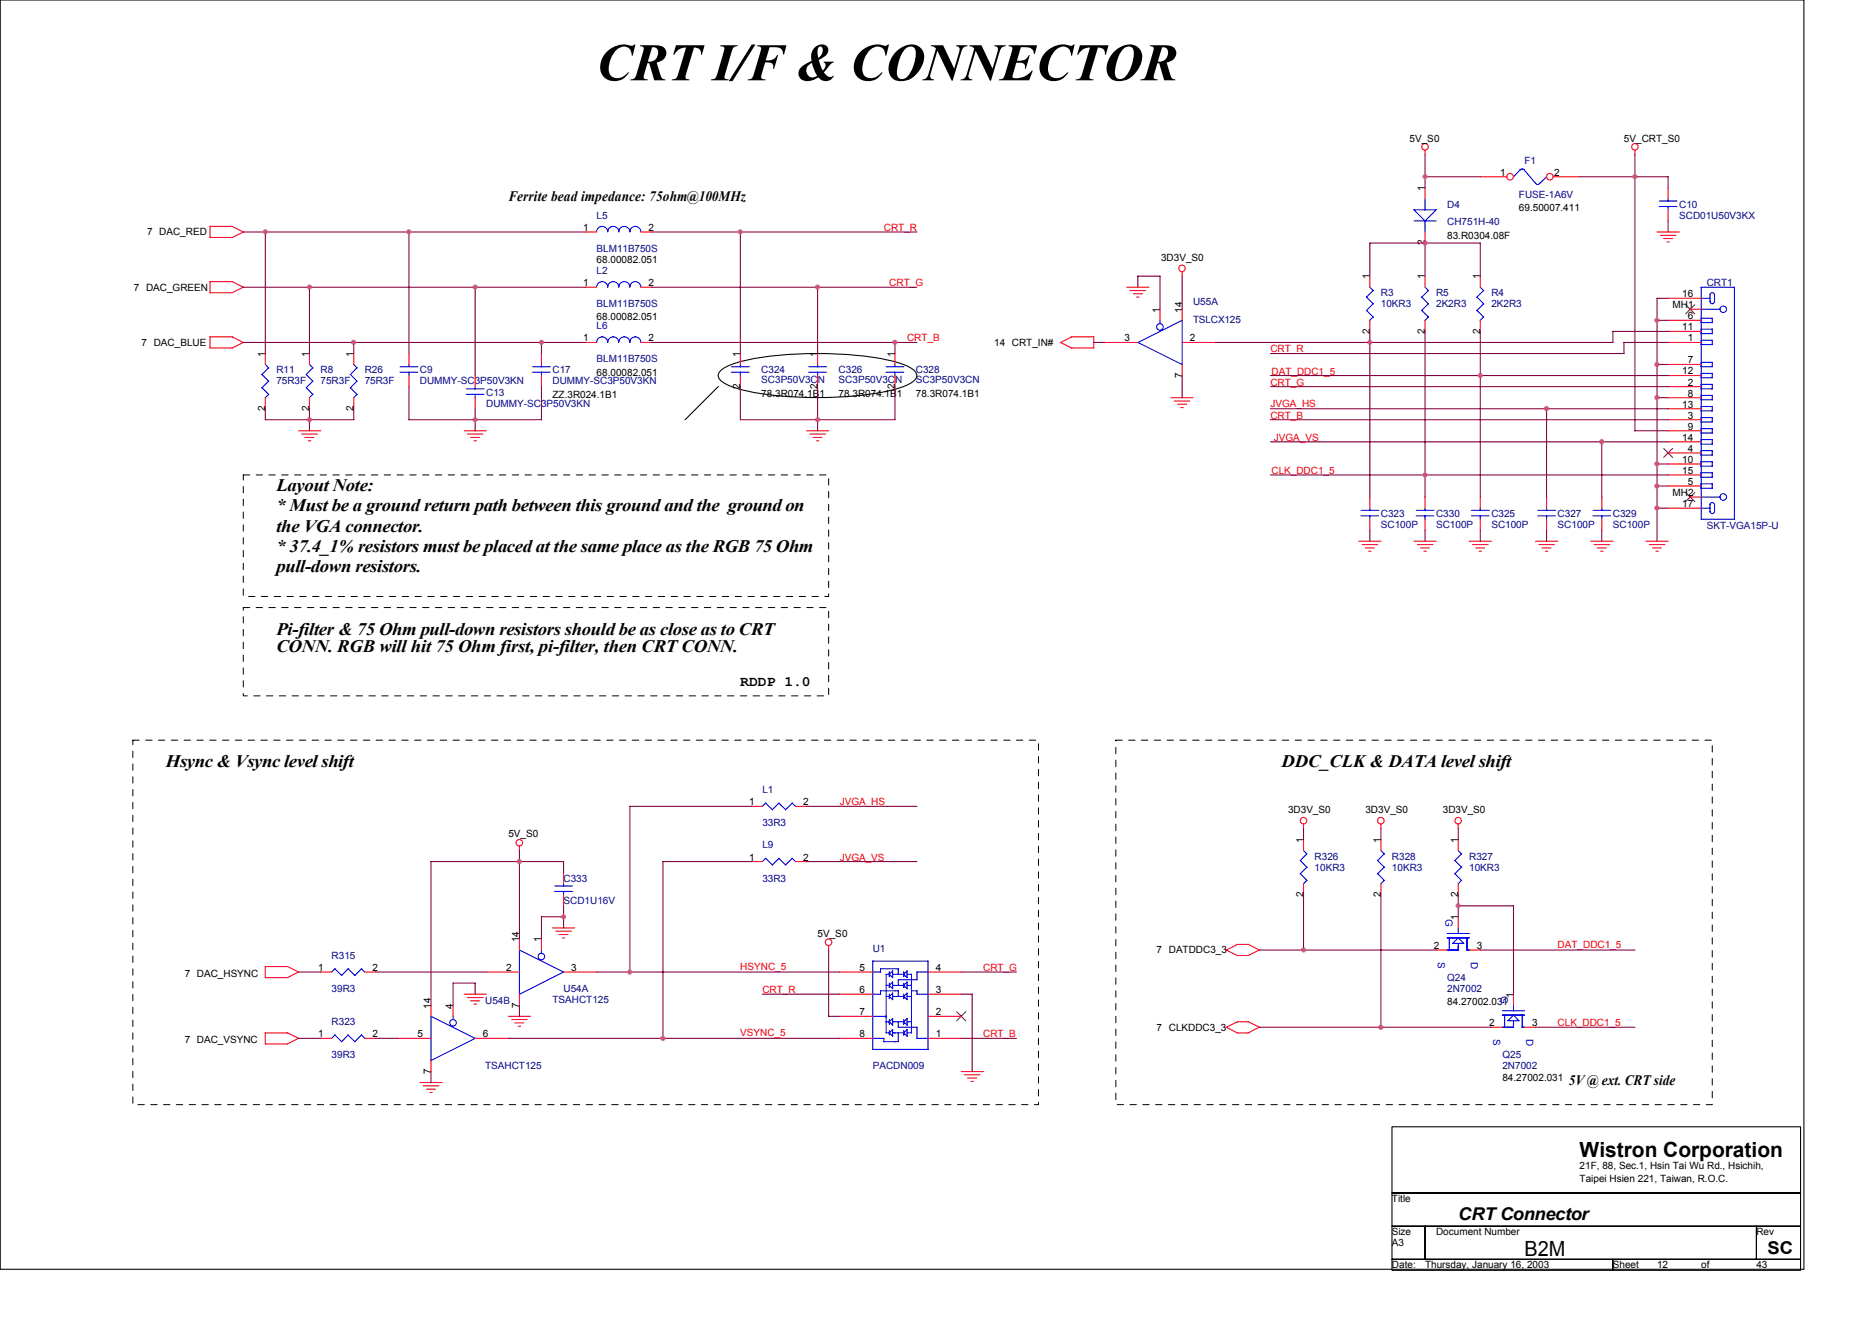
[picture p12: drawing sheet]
<svg xmlns="http://www.w3.org/2000/svg" width="297mm" height="210mm" viewBox="0 0 297 210" stroke-linecap="round" stroke-linejoin="round" font-family="sans-serif">
<path d="M0 0h286.2v201.4h-286.2zM114.4 58.7a14.1 14.1 0 0 1 6.3-2 61.6 61.6 0 0 1 20.8 .6 9 9 0 0 1 3.5 1.4 1.01 1.01 0 0 1 0 1.7 14.3 14.3 0 0 1-6.3 2.1 61.1 61.1 0 0 1-20.8-.6 9 9 0 0 1-3.5-1.5 1.01 1.01 0 0 1 0-1.7zM114 61.3l-5.3 5.3M220.9 178.8h64.8v10.5h-64.8zM220.9 189.3h64.8v5.2h-64.8zM220.9 194.5h5.2v5.3h-5.2zM220.9 199.8h35v1.7h-35zM226.1 194.5h52.6v5.3h-52.6zM255.9 199.8h29.8v1.7h-29.8zM278.7 194.5h7v5.3h-7z" fill="none" stroke="#000" stroke-width=".17"/>
<path d="M38.6 75.4h92.9v19.2h-92.9v-19.2M38.6 96.4h92.9v14h-92.9v-14M21.1 117.4h143.7v57.9h-143.7v-57.9M177.1 117.4h94.6v57.9h-94.6v-57.9" fill="none" stroke="#000" stroke-width=".16" stroke-dasharray="1 1 1 1 1 1 1 1"/>
<g fill="none" stroke="#f00" stroke-width=".17">
<path d="M38.6 36.8l-1.8 .9M38.6 36.8l-1.7-.9h-3.6v1.8h3.5M92.9 36.8h1.8M101.7 36.8h1.8M226.1 23.8v.8M226.1 29.8v1.7M226.1 36.8v1.8M234.9 28h4.2M246.5 28h4.2M259.4 23.8v.8M262.9 36.8h3.6M263.5 37.3h2.4"/>
<path d="M264 37.8h1.4M264.5 38.4h.4M264.7 29.8v1.7M264.7 33.3v1.8M36.8 44.7l1.8 .9M36.8 44.7h-3.5v1.8l3.6-.1 1.7-.8M38.6 54.3l-1.8 .9M38.6 54.4l-1.7-1h-3.6v1.8h3.5M42.1 56.1v1.7M49.1 56.1v1.7M56.1 56.1v1.7M64.9 56.1v1.7"/>
<path d="M64.9 59.6v1.8M75.4 59.6v1.7M85.9 56.1v1.7M85.9 59.6v1.8M92.9 45.6h1.8M92.9 54.3h1.8M101.7 45.6h1.8M101.7 54.3h1.8M117.5 56.1v1.7M117.5 59.6v1.8M129.7 56.1v1.7M129.7 59.6v1.8"/>
<path d="M142 56.1v1.7M142 59.6v1.8M170 53.4h3.5l.1 1.8h-3.6l-1.7-.9 1.7-.9M175.3 54.3h5.2M178.8 45.6h3.5M179.3 46.1h2.5M179.8 46.6h1.5M180.4 47.1h.3M184.1 49v1.8M187.6 43.1v.7M187.6 49v1.8M187.6 57.8v1.8"/>
<path d="M187.6 54.3h5.2M217.4 43.8v1.8M217.4 50.8v1.8M226.1 43.8v1.8M226.1 50.8v1.8M234.9 43.8v1.8M234.9 50.8v1.8M264.7 54.3h5.2M264.7 47.3h5.2M264.7 50.8h5.2M264.7 52.6h5.2M264.7 57.8h5.2"/>
<path d="M264.7 59.6h5.2M268.2 49.1h1.7M42.1 63.1v1.8M47.4 68.3h3.5M47.9 68.9h2.5M48.4 69.4h1.4M48.9 69.9h.4M49.1 63.1v1.8M56.1 63.1v1.8M73.7 68.3h3.5M74.2 68.9h2.4M74.7 69.4h1.4"/>
<path d="M75.2 69.9h.4M75.4 63.1v1.8M128 68.3h3.5M128.5 68.9h2.5M129 69.4h1.4M129.6 69.9h.3M185.8 63.1h3.5M186.3 63.6h2.5M186.9 64.1h1.4M187.4 64.7h.3M217.4 78.8v1.8M226.1 78.8v1.8"/>
<path d="M234.9 78.8v1.8M245.4 78.8v1.8M254.2 78.8v1.8M264.7 68.3h5.2M264.7 63.1h5.2M264.7 61.3h5.2M264.7 64.9h5.2M264.7 66.6h5.2M264.7 70.1h5.2M264.7 71.9h5.2M264.7 73.6h5.2M264.7 75.4h5.2"/>
<path d="M264.7 77.1h5.2M268.2 78.9h1.7M215.6 85.9h3.5M216.1 86.4h2.5M216.6 86.9h1.5M217.2 87.5h.3M217.4 82.4v1.7M224.4 85.9h3.5M224.9 86.4h2.5M225.4 86.9h1.4M226 87.5h.3M226.1 82.4v1.7"/>
<path d="M233.1 85.9h3.6M233.7 86.4h2.4M234.2 86.9h1.4M234.7 87.5h.4M234.9 82.4v1.7M243.6 85.9h3.6M244.2 86.4h2.5M244.7 86.9h1.4M245.2 87.5h.4M245.4 82.4v1.7M252.4 85.9h3.5M252.9 86.4h2.5"/>
<path d="M253.4 86.9h1.5M254 87.5h.4M254.2 82.4v1.7M261.2 85.9h3.5M261.7 86.4h2.5M262.2 86.9h1.4M262.8 87.5h.3M264.7 80.6h5.2M82.4 134.2v.8M89.4 138.4v1.8M119.2 136.7h1.8M119.2 127.9h1.8"/>
<path d="M126.2 136.7h1.8M126.2 127.9h1.8M206.8 130.7v.8M206.8 133.2v1.8M219.1 130.7v.8M219.1 133.2v1.8M231.4 130.7v.8M231.4 133.2v1.8M45.6 153.3l1.8 .9M45.6 153.4h-3.5v1.7M47.4 154.2l-1.8 .9h-3.5M50.8 154.2h1.8"/>
<path d="M57.9 154.2h1.7M68.4 159.5v1.7M71.9 159.5v1.7M73.7 157.7h3.5M74.2 158.3h2.4M74.7 158.8h1.4M75.2 159.3h.4M77.1 154.2h5.3M82.4 148.9v1.8M82.4 157.7v1.8M85.9 148.9v1.8M87.7 147.2h3.5"/>
<path d="M88.2 147.7h2.5M88.7 148.3h1.4M89.3 148.8h.3M89.4 154.2h5.3M89.4 142v1.7M131.5 150v.7M133.2 157.7h5.3M133.2 154.2h5.3M147.3 157.7h5.2M147.3 154.2h5.2M196.3 151.6h1.8M199.8 150.7l-1.7-.9h-1.8l-1.7 .9 1.8 .9"/>
<path d="M199.9 150.7l-1.8 .9M206.8 140.2v1.8M219.1 140.2v1.8M227.9 150.7h1.7M231.4 140.2v1.8M231.4 145.4v1.8M233.1 150.7h1.8M240.2 157.7v1.8M45.6 163.9l1.8 .8M45.6 163.9h-3.5v1.8M47.4 164.7l-1.8 .9h-3.5M50.8 164.7h1.8"/>
<path d="M57.9 164.7h1.7M63.1 164.7h5.3M66.6 171.7h3.6M67.2 172.3h2.4M67.7 172.8h1.4M68.2 173.3h.4M68.4 168.3v1.7M75.4 164.7h5.3M80.7 161.2h3.5M81.2 161.8h2.5M81.7 162.3h1.4M82.2 162.8h.4"/>
<path d="M133.2 161.2h5.3M133.2 164.7h5.3M147.3 161.2h5.2M147.3 164.7h5.2M152.5 170h3.5M153 170.5h2.5M153.5 171h1.5M154.1 171.6h.4M196.3 163.9h1.8M198.1 162.1l1.7 .9M198.1 162.1h-1.8l-1.7 .9 1.8 .9M199.9 163l-1.8 .9"/>
<path d="M236.6 163h1.8M241.9 163h1.8"/>
<circle cx="226.1" cy="23.3" r=".52"/>
<circle cx="239.6" cy="28" r=".52"/>
<circle cx="245.9" cy="28" r=".52"/>
<circle cx="259.4" cy="23.3" r=".52"/>
<circle cx="187.5" cy="42.6" r=".52"/>
<circle cx="82.4" cy="133.7" r=".51"/>
<circle cx="206.8" cy="130.2" r=".52"/>
<circle cx="219.1" cy="130.2" r=".52"/>
<circle cx="231.4" cy="130.2" r=".52"/>
<circle cx="131.5" cy="149.5" r=".52"/>
</g>
<g fill="none" stroke="#00f" stroke-width=".17">
<path d="M94.7 36.8a.88 .88 0 0 1 .9-.9 .88 .88 0 0 1 .8 .9 .88 .88 0 0 1 .9-.9 .88 .88 0 0 1 .9 .9 .88 .88 0 0 1 .9-.9 .88 .88 0 0 1 .8 .9 .87 .87 0 0 1 .9-.9 .87 .87 0 0 1 .9 .9M224.3 33.3h3.6l-1.8 1.8v1.7M224.4 33.3l1.7 1.8M224.4 35.1h3.5M226.1 31.5v1.8M241.2 27l-1 1M241.9 27l1.7 2.1M241.9 26.9l-.4-.1-.3 .2M243.7 29l.3 .3 .3-.2M245.4 28l-1.1 1.1M263.3 32.8h2.8M263.3 31.9h2.8"/>
<path d="M264.7 31.5v.4M264.7 32.7v.6M41.6 59.4l1 1.1M42.1 57.8l.5 .6M42.6 58.4l-1.1 1M49.1 57.8l.6 .6M49.6 58.4l-1 1 1.1 1.1M55.6 59.4l1.1 1.1M56.1 57.8l.6 .6M56.6 58.4l-1 1M63.5 59.1h2.8M63.5 58.2h2.8"/>
<path d="M64.9 57.8v.4M64.9 59v.6M84.5 59.1h2.8M84.5 58.2h2.8M85.9 57.8v.4M85.9 59v.6M94.7 54.3a.88 .88 0 0 1 .9-.9 .88 .88 0 0 1 .8 .9 .88 .88 0 0 1 .9-.9 .88 .88 0 0 1 .9 .9 .88 .88 0 0 1 .9-.9 .88 .88 0 0 1 .8 .9 .87 .87 0 0 1 .9-.9 .87 .87 0 0 1 .9 .9M94.7 45.6a.88 .88 0 0 1 .9-.9 .88 .88 0 0 1 .8 .9 .88 .88 0 0 1 .9-.9 .88 .88 0 0 1 .9 .9 .88 .88 0 0 1 .9-.9 .88 .88 0 0 1 .8 .9 .87 .87 0 0 1 .9-.9 .87 .87 0 0 1 .9 .9M116 59.1h2.9M116.1 58.2h2.8M117.5 57.8v.4M117.5 59v.6"/>
<path d="M128.3 59.1h2.8M128.3 58.2h2.8M129.7 57.8v.4M129.7 59v.6M140.6 59.1h2.8M140.6 58.2h2.8M142 57.8v.4M142 59v.6M180.5 54.4l7.1-3.6v7zM184.1 50.8v.6M216.8 47.1l1.1 1.1M216.8 49.3l1.1 1-.6 .5"/>
<path d="M217.4 45.6l.5 .5M217.9 46.1l-1.1 1.1M217.9 48.2l-1.1 1.1M225.6 47.1l1.1 1.1M225.6 49.3l1.1 1-.6 .5M226.1 45.6l.6 .5M226.6 46.1l-1 1.1M226.6 48.2l-1 1.1M234.4 47.1l1 1.1M234.4 49.3l1 1M234.9 45.6l.5 .5M235.4 46.1l-1.1 1.1"/>
<path d="M235.4 48.2l-1.1 1.1M235.4 50.3l-.5 .5M269.9 49.1h3M269.9 47.3h1.4M269.9 51.2h1.8M269.9 54.7h1.8M269.9 59.9h1.8M269.9 45.6h5.3M269.9 50.5h1.8M269.9 52.2h1.8M269.9 54h1.8M269.9 57.5h1.8"/>
<path d="M269.9 59.2h1.8M271.3 46.8a.36 .36 0 0 1 .4-.4 .36 .36 0 0 1 .4 .4v1M271.3 47.8a.35 .35 0 0 0 .4 .4 .35 .35 0 0 0 .3-.4M271.3 46.8v1.1M271.7 57.5v.7h-1.8M271.7 50.5v.7M271.7 52.2v.8l-1.8-.1M271.7 54v.7M271.7 59.2v.8M275.2 45.6v36.8h-5.3v-36.8M41.6 61.5l1 1.1M42.6 60.5l-1.1 1"/>
<path d="M42.6 62.6l-.5 .5M49.6 60.5l-1 1 1.1 1.1M49.6 62.6l-.5 .5M55.6 61.5l1.1 1.1M56.6 60.5l-1 1M56.6 62.6l-.5 .5M74 62.6h2.8M74 61.7h2.8M75.4 61.3v.4M75.4 62.5v.6M269.9 61.7h1.8M269.9 63.4h1.8"/>
<path d="M269.9 65.2h1.8M269.9 68.7h1.8M269.9 70.5h1.8M269.9 72.2h1.8M269.9 74h1.8M269.9 61h1.8M269.9 62.7h1.8M269.9 64.5h1.8M269.9 66.3h1.8M269.9 68h1.8M269.9 69.7h1.8M269.9 71.5h1.8"/>
<path d="M269.9 73.3h1.8M269.9 75h1.8M269.9 76.8h1.8M269.9 78.9h3M271.7 61v.7M271.7 62.7v.8M271.7 64.5v.7M271.7 66.3v.7h-1.8M271.7 68v.7M271.7 69.7v.8M271.7 71.5v.7M271.7 73.3v.7"/>
<path d="M271.7 75v.7h-1.8M271.7 76.8v.7h-1.8M215.9 81.9h2.9M216 81h2.8M217.4 80.6v.4M217.4 81.8v.6M224.7 81.9h2.8M224.7 81h2.8M226.1 80.6v.4M226.1 81.8v.6M233.5 81.9h2.8M233.5 81h2.8"/>
<path d="M234.9 80.6v.4M234.9 81.8v.6M244 81.9h2.8M244 81h2.8M245.4 80.6v.4M245.4 81.8v.6M252.7 81.9h2.9M252.8 81h2.8M254.2 80.6v.4M254.2 81.8v.6M269.9 80.6h1.5M271.3 81.1a.36 .36 0 0 0 .4 .4 .36 .36 0 0 0 .4-.4"/>
<path d="M271.3 81.2v-1.1a.36 .36 0 0 1 .4-.4 .36 .36 0 0 1 .4 .4v1.1M121 136.7l.5-.5 1.1 1M121 127.9l.5-.5 1.1 1.1M122.6 137.2l1-1 1.1 1M122.6 128.5l1-1.1 1.1 1.1M126.3 136.7l-.6-.5-1.1 1M126.3 128l-.6-.6-1.1 1.1M206.3 138.6l1.1 1.1M206.8 135l.6 .5M207.4 135.5l-1.1 1 1.1 1.1M207.4 137.6l-1.1 1M207.4 139.7l-.6 .5"/>
<path d="M218.6 138.6l1.1 1.1M219.1 135l.6 .5-1.1 1 1.1 1.1M219.6 137.6l-1 1M219.6 139.7l-.5 .5M230.9 136.5l1 1.1M230.9 138.6l1 1.1M231.4 135l.5 .5-1.1 1M231.9 137.6l-1.1 1M231.9 139.7l-.5 .5M53.1 153.7l1.1 1.1M53.2 153.7l-.6 .5M55.2 153.7l1.1 1.1"/>
<path d="M55.3 153.7l-1.1 1M57.4 153.7l.5 .5M57.4 153.7l-1.1 1M82.4 150.7l7 3.5M82.4 150.7v7M85.9 150.7v.6M88 141.4h2.8M88 140.6h2.8M89.4 140.2v.4M89.4 141.4v.6M89.4 154.2l-7 3.6M138.5 157.7h1.2"/>
<path d="M138.5 154.2h1.2M139.7 153.7v.5M139.7 157.2v.5M139.7 157.2h2.9M139.7 153.7h2.9M140.6 158.1h.5M140.6 156.3h.5M141.1 154.2v.8M141.1 156v.7M141.1 157.7v.8M141.1 158.1l.6 .5M141.1 156.3l.6 .6"/>
<path d="M141.1 154.6h-.5v9.3M141.6 155.1v-1.1l-.5 .6 .6 .5M141.6 155.8v1.1M141.6 157.5v1.1M141.6 158.1h1.8M141.6 157.6l-.5 .5M141.6 156.3h1.8M141.6 155.8l-.5 .6M141.6 154.6h1.8M142.5 153.7v.9M142.5 155.4v.9M142.5 157.2v.9"/>
<path d="M143.4 154.6l.5-.6v1.1M143.4 154.2v.8M143.4 156v.7M143.4 157.7v.8M143.4 158.1l.6 .5M143.4 156.3l.6 .6M143.4 154.6l.6 .5M143.9 156.3h.7M143.9 154.6h.7v9.3h-.7M143.9 158.1h.7M143.9 155.8v1.1M143.9 157.5v1.1"/>
<path d="M143.9 157.6l-.5 .5M143.9 155.8l-.5 .6M144.6 157.2h.9v.6M145.5 157.7h1.8M145.5 154.2v1.2h-3M145.5 154.2h1.8M147.3 152.5v14M147.3 152.5h-8.8v14M229.6 148.8h3.5M229.6 148.1h3.5M230 148.8v1.9M230.5 149.7h1.8"/>
<path d="M231.4 149.7v1h-1.8M231.4 147.2v.9M231.4 148.8l.9 .9M231.4 148.8l-.9 .9M232.8 148.8v1.9h.3M240.2 159.5v.9M53.1 164.2l1.1 1.1M53.2 164.2l-.6 .5M55.2 164.2l1.1 1.1M55.3 164.2l-1.1 1.1M57.4 164.2l.5 .6M57.4 164.2l-1.1 1.1"/>
<path d="M68.4 161.2l7 3.6-7 3.5M68.4 161.2v7.1M71.9 161.2v.6M138.5 161.2h2.1M138.5 164.7h1.8M138.5 166.5h8.8M140.2 164.7v.6M140.2 165.3h2.4M140.6 162.1h.5M141.1 163.9l.5 .5M141.1 161.7v.8M141.1 163.5v.7"/>
<path d="M141.6 163.9h1.8M141.6 162.6v-1l-.5 .5 .6 .6M141.6 163.3v1.1M141.6 162.1h1.8M141.7 163.3l-.6 .6h-.5M142.5 162.1v.9h3v1.7h1.8M142.5 163.9v1.4M143.4 162.1l.5-.5v1M143.4 161.7v.8M143.4 163.5v.7M143.4 163.9l.6 .5M143.4 162.1l.6 .6"/>
<path d="M143.9 162.1h.7M143.9 163.3v1.1M143.9 163.3l-.5 .6M238.4 161.1h3.5M238.4 160.4h3.5M238.7 161.1v1.9M239.2 161.9h1.8M240.2 161.9v1.1h-1.8M240.2 161.1l.8 .9M240.2 161l-.9 .9M241.6 161l-.1 2h.4"/>
<circle cx="184" cy="51.9" r=".52"/>
<circle cx="273.4" cy="49.1" r=".52"/>
<circle cx="273.4" cy="78.9" r=".52"/>
<circle cx="85.9" cy="151.8" r=".52"/>
<circle cx="71.9" cy="162.3" r=".52"/>
</g>
<path d="M267.5 48.4l1.4 1.4M268.9 48.3l-1.4 1.5M264 71.2l1.4 1.4M265.4 71.1l-1.4 1.5M267.5 78.2l1.4 1.4M268.9 78.1l-1.4 1.5M151.8 160.5l1.4 1.5M153.2 160.5l-1.4 1.4" fill="none" stroke="#804000" stroke-width=".17"/>
<g fill="none" stroke="#800040" stroke-width=".17">
<path d="M38.6 36.8h54.3M42.1 36.8v19.3M64.9 36.8v19.3M103.4 36.8h42.1M117.5 36.8v19.3M226.1 24.5v5.3M226.1 38.5v5.3M226.1 28h8.8M234.9 38.6v5.2M234.9 38.6h-17.5v5.2M250.7 28h14v1.8M259.4 24.5v43.9"/>
<path d="M264.7 35.1v1.7M38.6 45.6h54.3M38.6 54.3h54.3M49.1 45.6v10.5M56.1 54.3v1.8M75.4 45.6v14M85.9 54.3v1.8M103.4 45.6h42.1M103.4 54.3h42.1M129.7 45.6v10.5M142 54.3v1.8M173.5 54.3h1.8"/>
<path d="M180.5 43.8h3.6M180.5 43.8v1.8M184.1 43.8v5.3M187.6 43.8v5.3M187.6 59.6v3.5M201.6 59.6h63.1M217.4 52.6v26.3M226.1 52.6v26.3M234.9 52.6v26.3M257.7 54.3h7M257.7 54.3v1.8h-56.1M262.9 57.8h1.8"/>
<path d="M262.9 50.8h1.8M264.7 52.6h-8.8v1.7h-63.1M264.7 47.3h-1.8v38.6M42.1 64.9v1.7h14.1M49.1 64.9v3.4M56.1 64.8v1.8M64.9 61.3v5.3h21v-5.3M75.4 64.9v3.5M117.5 61.3v5.3h24.5v-5.3M129.7 61.3v7M201.6 66.6h63.1M201.6 75.4h63.1"/>
<path d="M201.6 70.1h63.1M201.6 61.3h63.1M201.6 64.9h63.1M245.4 64.9v14M254.2 70.1v8.8M259.4 68.3h5.3M262.9 63.1h1.8M262.9 77.1h1.8M262.9 73.6h1.8M217.4 84.1v1.8M226.1 84.1v1.8M234.9 84.1v1.8"/>
<path d="M245.4 84.1v1.8M254.2 84.1v1.8M262.9 80.6h1.8M68.4 136.7h21v1.8M68.4 136.7v22.8M82.4 135v14M99.9 127.9h19.3M99.9 127.9v26.3M119.2 136.7h-14v28.1M127.9 136.7h17.6M127.9 127.9h17.6M206.8 131.4v1.8"/>
<path d="M219.1 131.4v1.8M231.4 131.4v1.8M47.4 154.2h3.5M59.6 154.2h17.6M71.9 156h3.5v1.8M71.9 156v3.5M82.4 159.5v1.8M85.9 145.4v3.6M85.9 145.5h3.5M89.4 143.7v3.5M94.7 154.2h38.6M121 157.7h12.3"/>
<path d="M131.5 150.7v10.5h1.8M152.5 154.2h8.8M152.5 157.7h1.8v12.3M199.8 150.7h28.1M206.8 142v8.7M219.1 142v21M231.4 143.7h8.8M231.4 142v3.5M234.9 150.7h24.5M240.2 143.7v14.1M47.3 164.7h3.6M59.6 164.7h3.6"/>
<path d="M68.4 170v1.8M80.7 164.7h52.6M152.5 164.7h8.8M199.8 163h36.8M243.6 163h15.8"/>
</g>
<g fill="#f0f" stroke="#f0f" stroke-width=".17">
<circle cx="219.1" cy="163" r=".35"/>
<circle cx="231.4" cy="143.7" r=".34"/>
<circle cx="206.8" cy="150.7" r=".34"/>
<circle cx="89.4" cy="145.5" r=".34"/>
<circle cx="99.9" cy="154.2" r=".34"/>
<circle cx="105.2" cy="164.7" r=".35"/>
<circle cx="117.5" cy="36.8" r=".34"/>
<circle cx="42.1" cy="36.8" r=".34"/>
<circle cx="64.9" cy="36.8" r=".34"/>
<circle cx="85.9" cy="54.3" r=".34"/>
<circle cx="142" cy="54.3" r=".34"/>
<circle cx="56.1" cy="54.3" r=".34"/>
<circle cx="75.4" cy="45.5" r=".34"/>
<circle cx="129.7" cy="45.5" r=".34"/>
<circle cx="49.1" cy="45.5" r=".34"/>
<circle cx="129.7" cy="66.6" r=".34"/>
<circle cx="49.1" cy="66.6" r=".34"/>
<circle cx="75.4" cy="66.6" r=".34"/>
<circle cx="82.4" cy="136.7" r=".34"/>
<circle cx="226.1" cy="38.5" r=".34"/>
<circle cx="259.4" cy="28" r=".34"/>
<circle cx="226.1" cy="75.4" r=".34"/>
<circle cx="234.9" cy="59.6" r=".34"/>
<circle cx="254.2" cy="70.1" r=".35"/>
<circle cx="262.9" cy="80.6" r=".35"/>
<circle cx="262.9" cy="73.6" r=".35"/>
<circle cx="262.9" cy="77.1" r=".35"/>
<circle cx="262.9" cy="63.1" r=".35"/>
<circle cx="245.4" cy="64.8" r=".35"/>
<circle cx="226.1" cy="28" r=".34"/>
<circle cx="262.9" cy="57.8" r=".35"/>
<circle cx="262.9" cy="50.8" r=".35"/>
<circle cx="217.4" cy="54.3" r=".34"/>
</g>
<text font-size="8.4" x="94.7" y="12.7">CRT I/F &amp; CONNECTOR</text>
<g font-size="3.3">
<text x="250.7" y="183.6">Wistron Corporation</text>
<text x="241.9" y="199.3">B2M</text>
</g>
<g font-size="2.8">
<text x="43.9" y="77.9">Layout Note:</text>
<text x="43.9" y="81.1">* Must be a ground return path between this ground and the ground on</text>
<text x="43.9" y="84.3">the VGA connector.</text>
<text x="43.9" y="87.6">* 37.4_1% resistors must be placed at the same place as the RGB 75 Ohm</text>
<text x="43.9" y="90.8">pull-down resistors.</text>
<text x="43.9" y="100.7">Pi-filter &amp; 75 Ohm pull-down resistors should be as close as to CRT</text>
<text x="43.9" y="103.5">CONN. RGB will hit 75 Ohm first, pi-filter, then CRT CONN.</text>
<text x="26.3" y="121.7">Hsync &amp; Vsync level shift</text>
<text x="203.3" y="121.7">DDC_CLK &amp; DATA level shift</text>
<text x="231.4" y="193.6">CRT Connector</text>
<text x="280.5" y="198.9">SC</text>
</g>
<g font-size="2.3">
<text x="80.7" y="31.9">Ferrite bead impedance: 75ohm@100MHz</text>
<text x="117.5" y="108.8">RDDP 1.0</text>
<text x="248.9" y="172.1">5V @ ext. CRT side</text>
</g>
<g font-size="1.6">
<text x="223.7" y="22.5">5V_S0</text>
<text x="257.7" y="22.5">5V_CRT_S0</text>
<text x="238" y="27.9">1</text>
<text x="246.6" y="27.9">2</text>
<text x="226.1" y="30.3" transform="rotate(-90 226.1 30.3)">1</text>
<text x="241" y="33.5">69.50007.411</text>
<text x="23.3" y="37.3">7 DAC_RED</text>
<text x="92.6" y="36.6">1</text>
<text x="94.7" y="41.7">68.00082.051</text>
<text x="102.9" y="36.6">2</text>
<text x="184.2" y="41.4">3D3V_S0</text>
<text x="226.1" y="38.9" transform="rotate(-90 226.1 38.9)">2</text>
<text x="229.6" y="37.9">83.R0304.08F</text>
<text x="21.2" y="46.1">7 DAC_GREEN</text>
<text x="92.6" y="45.4">1</text>
<text x="102.9" y="45.4">2</text>
<text x="217.3" y="44.3" transform="rotate(-90 217.3 44.3)">1</text>
<text x="226.1" y="44.3" transform="rotate(-90 226.1 44.3)">1</text>
<text x="234.9" y="44.3" transform="rotate(-90 234.9 44.3)">1</text>
<text x="266.9" y="47.1">16</text>
<text x="94.7" y="50.8">68.00082.051</text>
<text x="184" y="49.6" transform="rotate(-90 184 49.6)">1</text>
<text x="187.6" y="49.6" transform="rotate(-90 187.6 49.6)">14</text>
<text x="217.3" y="52.9" transform="rotate(-90 217.3 52.9)">2</text>
<text x="226.1" y="52.9" transform="rotate(-90 226.1 52.9)">2</text>
<text x="234.9" y="52.9" transform="rotate(-90 234.9 52.9)">2</text>
<text x="265.4" y="48.9">MH1</text>
<text x="266.9" y="52.4">11</text>
<text x="267.8" y="50.7">6</text>
<text x="22.5" y="54.9">7 DAC_BLUE</text>
<text x="42.1" y="56.6" transform="rotate(-90 42.1 56.6)">1</text>
<text x="49.1" y="56.6" transform="rotate(-90 49.1 56.6)">1</text>
<text x="56.1" y="56.6" transform="rotate(-90 56.1 56.6)">1</text>
<text x="92.6" y="54.2">1</text>
<text x="94.7" y="59.6">68.00082.051</text>
<text x="102.9" y="54.2">2</text>
<text x="117.5" y="56.6" transform="rotate(-90 117.5 56.6)">1</text>
<text x="129.7" y="56.6" transform="rotate(-90 129.7 56.6)">1</text>
<text x="142" y="56.6" transform="rotate(-90 142 56.6)">1</text>
<text x="157.8" y="54.9">14 CRT_IN#</text>
<text x="178.4" y="54.2">3</text>
<text x="187.6" y="59.9" transform="rotate(-90 187.6 59.9)">7</text>
<text x="188.8" y="54.2">2</text>
<text x="266.9" y="59.4">12</text>
<text x="267.8" y="54.2">1</text>
<text x="267.8" y="57.7">7</text>
<text x="42.1" y="65.2" transform="rotate(-90 42.1 65.2)">2</text>
<text x="49.1" y="65.2" transform="rotate(-90 49.1 65.2)">2</text>
<text x="56.1" y="65.2" transform="rotate(-90 56.1 65.2)">2</text>
<text x="87.7" y="63.1">ZZ.3R024.1B1</text>
<text x="117.5" y="61.7" transform="rotate(-90 117.5 61.7)">2</text>
<text x="120.8" y="62.9">78.3R074.1B1</text>
<text x="129.7" y="61.7" transform="rotate(-90 129.7 61.7)">2</text>
<text x="133.1" y="62.9">78.3R074.1B1</text>
<text x="142" y="61.7" transform="rotate(-90 142 61.7)">2</text>
<text x="145.3" y="62.9">78.3R074.1B1</text>
<text x="266.9" y="64.7">13</text>
<text x="267.8" y="61.2">2</text>
<text x="267.8" y="62.9">8</text>
<text x="266.9" y="69.9">14</text>
<text x="267.8" y="66.4">3</text>
<text x="267.8" y="68.2">9</text>
<text x="267.8" y="71.7">4</text>
<text x="266.9" y="73.4">10</text>
<text x="266.9" y="75.2">15</text>
<text x="267.8" y="76.9">5</text>
<text x="265.4" y="78.7">MH2</text>
<text x="266.9" y="80.5">17</text>
<text x="118.8" y="127.8">1</text>
<text x="127.5" y="127.8">2</text>
<text x="204.4" y="129">3D3V_S0</text>
<text x="216.7" y="129">3D3V_S0</text>
<text x="228.9" y="129">3D3V_S0</text>
<text x="80.7" y="132.9">5V_S0</text>
<text x="118.8" y="136.5">1</text>
<text x="127.5" y="136.5">2</text>
<text x="206.8" y="133.7" transform="rotate(-90 206.8 133.7)">1</text>
<text x="219.1" y="133.7" transform="rotate(-90 219.1 133.7)">1</text>
<text x="231.4" y="133.7" transform="rotate(-90 231.4 133.7)">1</text>
<text x="206.8" y="142.3" transform="rotate(-90 206.8 142.3)">2</text>
<text x="219.1" y="142.3" transform="rotate(-90 219.1 142.3)">2</text>
<text x="231.4" y="142.3" transform="rotate(-90 231.4 142.3)">2</text>
<text x="82.4" y="149.5" transform="rotate(-90 82.4 149.5)">14</text>
<text x="85.9" y="149.5" transform="rotate(-90 85.9 149.5)">1</text>
<text x="129.7" y="148.6">5V_S0</text>
<text x="231.4" y="146" transform="rotate(-90 231.4 146)">1</text>
<text x="29.3" y="154.9">7 DAC_HSYNC</text>
<text x="50.5" y="154.1">1</text>
<text x="59.1" y="154.1">2</text>
<text x="80.3" y="154.1">2</text>
<text x="90.7" y="154.1">3</text>
<text x="136.4" y="154.1">5</text>
<text x="148.5" y="154.1">4</text>
<text x="183.5" y="151.3">7 DATDDC3_3</text>
<text x="227.5" y="150.6">2</text>
<text x="234.4" y="150.6">3</text>
<text x="68.4" y="160" transform="rotate(-90 68.4 160)">14</text>
<text x="71.9" y="160" transform="rotate(-90 71.9 160)">4</text>
<text x="82.4" y="159.9" transform="rotate(-90 82.4 159.9)">7</text>
<text x="136.4" y="161.1">7</text>
<text x="136.4" y="157.6">6</text>
<text x="148.5" y="157.6">3</text>
<text x="148.5" y="161.1">2</text>
<text x="229.6" y="159.5">84.27002.031</text>
<text x="240.1" y="158.3" transform="rotate(-90 240.1 158.3)">1</text>
<text x="29.3" y="165.5">7 DAC_VSYNC</text>
<text x="50.5" y="164.6">1</text>
<text x="59.1" y="164.6">2</text>
<text x="66.3" y="164.6">5</text>
<text x="76.6" y="164.6">6</text>
<text x="136.4" y="164.6">8</text>
<text x="148.5" y="164.6">1</text>
<text x="183.5" y="163.5">7 CLKDDC3_3</text>
<text x="236.3" y="162.8">2</text>
<text x="243.1" y="162.8">3</text>
<text x="68.4" y="170.4" transform="rotate(-90 68.4 170.4)">7</text>
<text x="238.4" y="171.4">84.27002.031</text>
<text x="250.7" y="185.4">21F, 88, Sec.1, Hsin Tai Wu Rd., Hsichih,</text>
<text x="220.9" y="190.7">Title</text>
<text x="250.7" y="187.5">Taipei Hsien 221, Taiwan, R.O.C.</text>
<text x="220.9" y="197.7">A3</text>
<text x="220.9" y="196">Size</text>
<text x="227.9" y="196">Document Number</text>
<text x="278.7" y="196">Rev</text>
<text x="220.9" y="201.2">Date:</text>
<text x="226.1" y="201.2">Thursday, January 16, 2003</text>
<text x="255.9" y="201.2">Sheet</text>
<text x="262.9" y="201.2">12</text>
<text x="269.9" y="201.2">of</text>
<text x="278.7" y="201.2">43</text>
</g>
<g font-size="1.6" fill="#000080">
<text x="241.9" y="26">F1</text>
<text x="94.7" y="34.7">L5</text>
<text x="229.6" y="33">D4</text>
<text x="229.6" y="35.8">CH751H-40</text>
<text x="241" y="31.4">FUSE-1A6V</text>
<text x="266.4" y="33">C10</text>
<text x="266.4" y="34.7">SCD01U50V3KX</text>
<text x="94.7" y="40">BLM11B750S</text>
<text x="94.7" y="43.5">L2</text>
<text x="219.1" y="47">R3</text>
<text x="227.9" y="47">R5</text>
<text x="236.6" y="47">R4</text>
<text x="270.8" y="45.4">CRT1</text>
<text x="94.7" y="52.2">L6</text>
<text x="94.7" y="48.7">BLM11B750S</text>
<text x="189.3" y="48.4">U55A</text>
<text x="189.3" y="51.2">TSLCX125</text>
<text x="219.1" y="48.7">10KR3</text>
<text x="227.9" y="48.7">2K2R3</text>
<text x="236.6" y="48.7">2K2R3</text>
<text x="43.9" y="59.2">R11</text>
<text x="50.9" y="59.2">R8</text>
<text x="57.9" y="59.2">R26</text>
<text x="66.6" y="59.2">C9</text>
<text x="87.7" y="59.2">C17</text>
<text x="94.7" y="57.5">BLM11B750S</text>
<text x="120.8" y="59.2">C324</text>
<text x="133.1" y="59.2">C326</text>
<text x="145.3" y="59.2">C328</text>
<text x="43.9" y="61">75R3F</text>
<text x="50.9" y="61">75R3F</text>
<text x="57.9" y="61">75R3F</text>
<text x="66.6" y="61">DUMMY-SC3P50V3KN</text>
<text x="77.1" y="62.8">C13</text>
<text x="77.1" y="64.5">DUMMY-SC3P50V3KN</text>
<text x="87.7" y="61">DUMMY-SC3P50V3KN</text>
<text x="120.8" y="60.8">SC3P50V3CN</text>
<text x="133.1" y="60.8">SC3P50V3CN</text>
<text x="145.3" y="60.8">SC3P50V3CN</text>
<text x="219.1" y="82">C323</text>
<text x="219.1" y="83.8">SC100P</text>
<text x="227.9" y="82">C330</text>
<text x="227.9" y="83.8">SC100P</text>
<text x="236.6" y="82">C325</text>
<text x="236.6" y="83.8">SC100P</text>
<text x="247.2" y="82">C327</text>
<text x="247.2" y="83.8">SC100P</text>
<text x="255.9" y="82">C329</text>
<text x="255.9" y="83.8">SC100P</text>
<text x="270.8" y="84">SKT-VGA15P-U</text>
<text x="121" y="125.9">L1</text>
<text x="121" y="131.1">33R3</text>
<text x="121" y="134.6">L9</text>
<text x="208.6" y="136.4">R326</text>
<text x="220.9" y="136.4">R328</text>
<text x="233.1" y="136.4">R327</text>
<text x="89.4" y="139.9">C333</text>
<text x="89.4" y="143.4">SCD1U16V</text>
<text x="121" y="139.9">33R3</text>
<text x="208.6" y="138.1">10KR3</text>
<text x="220.9" y="138.1">10KR3</text>
<text x="233.1" y="138.1">10KR3</text>
<text x="52.6" y="152.1">R315</text>
<text x="138.5" y="151.1">U1</text>
<text x="229.6" y="155.6">Q24</text>
<text x="52.6" y="157.4">39R3</text>
<text x="77" y="159.3">U54B</text>
<text x="87.7" y="159.2">TSAHCT125</text>
<text x="89.4" y="157.4">U54A</text>
<text x="229.6" y="157.4">2N7002</text>
<text x="52.6" y="162.7">R323</text>
<text x="52.6" y="167.9">39R3</text>
<text x="238.4" y="167.9">Q25</text>
<text x="77" y="169.7">TSAHCT125</text>
<text x="138.5" y="169.7">PACDN009</text>
<text x="238.4" y="169.7">2N7002</text>
</g>
<g font-size="1.6" fill="#f00">
<text x="140.2" y="36.6">CRT_R</text>
<text x="141.1" y="45.4">CRT_G</text>
<text x="143.9" y="54.2">CRT_B</text>
<text x="201.6" y="55.9">CRT_R</text>
<text x="201.8" y="59.4">DAT_DDC1_5</text>
<text x="201.6" y="61.2">CRT_G</text>
<text x="201.6" y="64.5">JVGA_HS</text>
<text x="201.6" y="66.4">CRT_B</text>
<text x="202.1" y="69.9">JVGA_VS</text>
<text x="201.8" y="75.2">CLK_DDC1_5</text>
<text x="133.2" y="127.8">JVGA_HS</text>
<text x="133.2" y="136.5">JVGA_VS</text>
<text x="117.5" y="153.9">HSYNC_5</text>
<text x="156" y="154.1">CRT_G</text>
<text x="247.2" y="150.4">DAT_DDC1_5</text>
<text x="121" y="157.6">CRT_R</text>
<text x="117.5" y="164.4">VSYNC_5</text>
<text x="156" y="164.6">CRT_B</text>
<text x="247.2" y="162.8">CLK_DDC1_5</text>
</g>
<g font-size="1.6" fill="#00f">
<text x="229.4" y="145.8" transform="rotate(90 229.4 145.8)">G</text>
<text x="228.2" y="152.7" transform="rotate(90 228.2 152.7)">S</text>
<text x="233.4" y="152.7" transform="rotate(90 233.4 152.7)">D</text>
<text x="238.1" y="158.1" transform="rotate(90 238.1 158.1)">G</text>
<text x="236.9" y="164.9" transform="rotate(90 236.9 164.9)">S</text>
<text x="242.2" y="164.9" transform="rotate(90 242.2 164.9)">D</text>
</g>
</svg>
